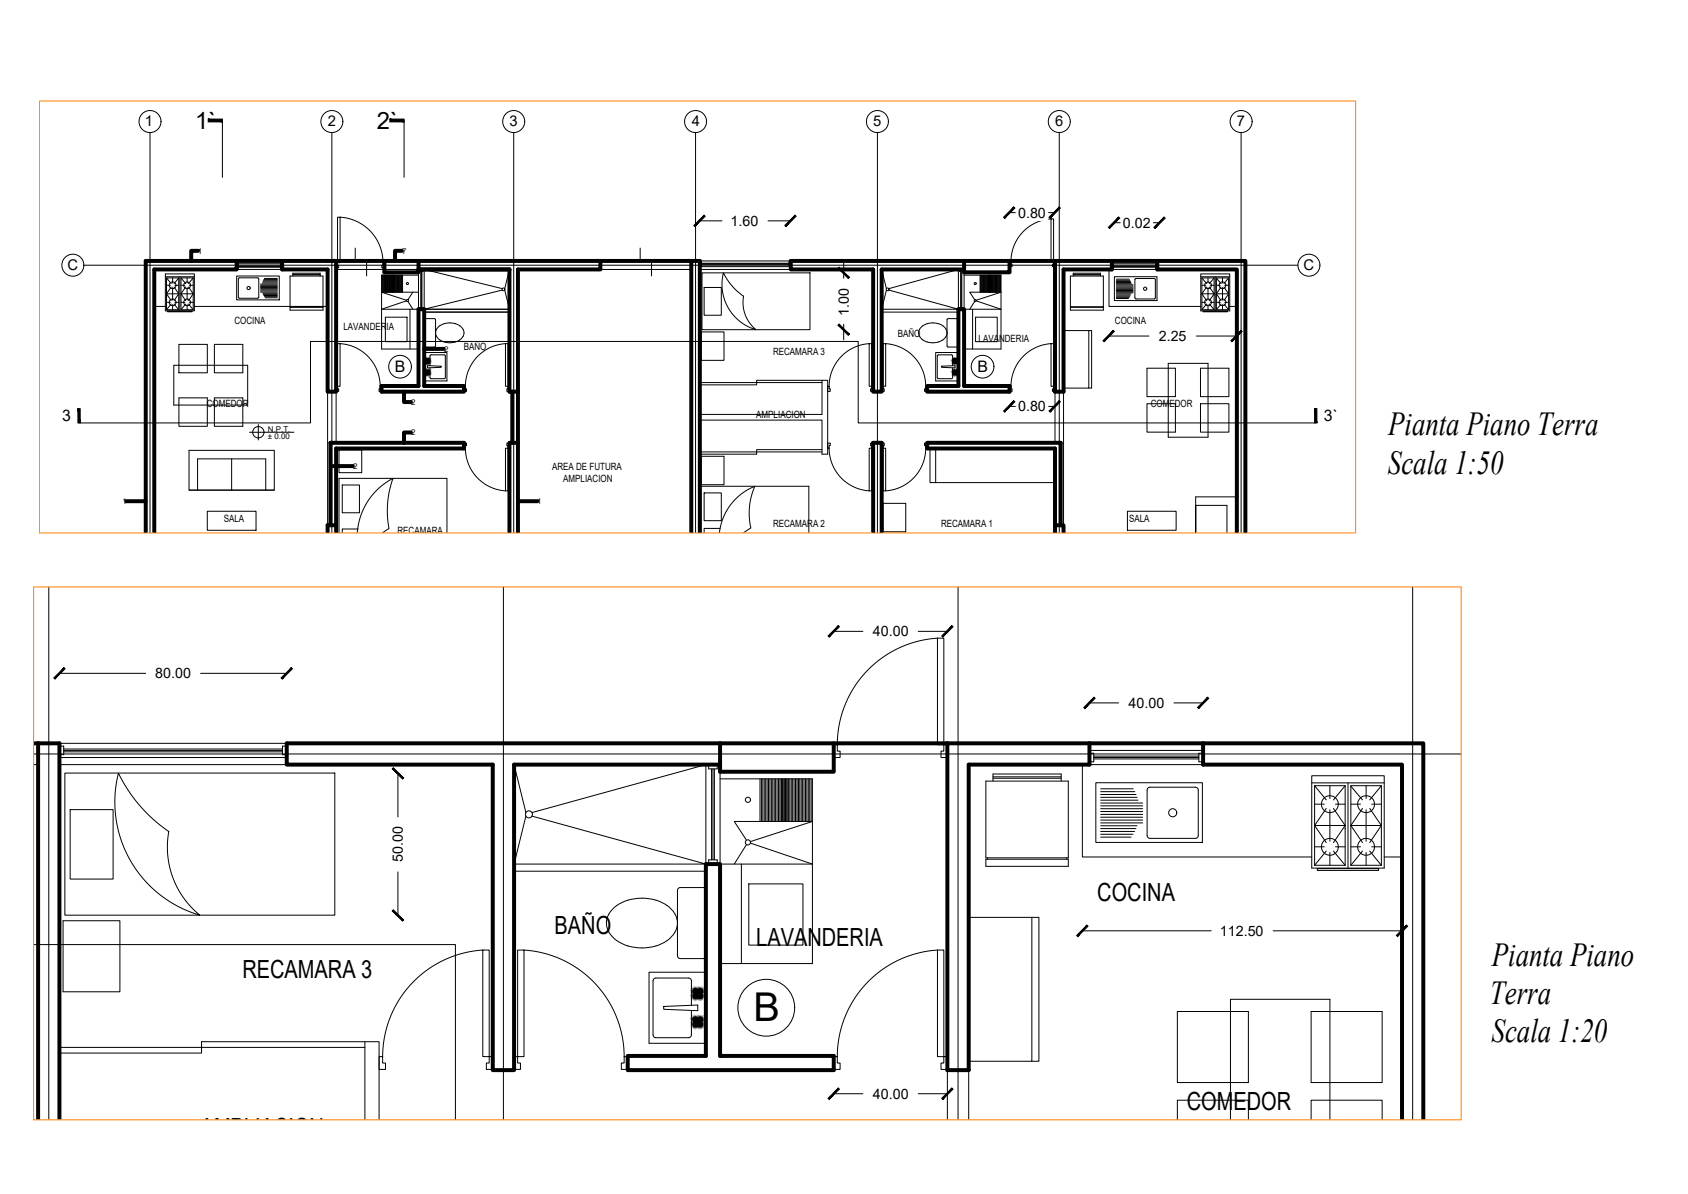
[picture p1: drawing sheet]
<svg xmlns="http://www.w3.org/2000/svg" width="594mm" height="420mm" viewBox="0 0 594 420" stroke-linecap="round" stroke-linejoin="round" font-family="sans-serif">
<!-- layer: A-WALL-FULL-EXTR -->
<g fill="none" stroke="#000" stroke-width="1.4">
<path d="M99.3 91.8h19v46h-3v-43h-16zM147.3 91.8h64v3h-29v43h-3v-43h-32zM278.3 91.8h61v3h-29v43h-3v-43h-29zM371.3 91.8h20v3h-17v43h-3zM51.3 187.5v-95.7h32v3h-29v92.7M115.3 187.5v-2.7h3v2.7M179.3 187.5v-31.7h3v31.7M243.3 187.5v-95.7h3v95.7M307.3 187.5v-31.7h3v31.7M371.3 187.5v-2.7h3v2.7M435.3 187.5v-92.7h-28v-3h31v95.7M100.9 261.6h152.5v7.5h-72.5v107.5h-7.5v-107.5h-72.5z"/>
<path d="M333.4 261.6h50v7.5h-42.5v107.5h-7.5zM13.4 394.1v-132.5h7.5v132.5M493.4 394.1v-125h-70v-7.5h77.5v132.5"/>
</g>
<!-- layer: A-ANNO-SYMB -->
<g fill="none" stroke="#000" stroke-width=".35">
<path d="M52.8 46.6v140.9M78.3 42.4v20M116.8 46.6v140.9M142.2 42.4v20M180.8 46.6v140.9M244.8 46.6v140.9M308.8 46.6v140.9M372.8 46.6v140.9M436.8 46.6v140.9M29.6 93.3h427.2M125 87.3v4.5h4v5.3M225.3 87.3v4.5h4v5.3"/>
<path d="M27.8 143.8v5h81.5v-28.6h192.7v28.6h161.1v-5M87.8 152.1h15.7M90.9 149.4v5.4M17.2 206.6v187.5M177.2 206.6v187.5M337.2 206.6v187.5M497.2 206.6v187.5M11.8 265.3h502.5M11.8 332.4h148.5v61.7"/>
<circle cx="52.8" cy="42.8" r="3.9"/>
<circle cx="116.8" cy="42.8" r="3.9"/>
<circle cx="180.8" cy="42.8" r="3.9"/>
<circle cx="244.8" cy="42.8" r="3.9"/>
<circle cx="308.8" cy="42.8" r="3.9"/>
<circle cx="372.8" cy="42.8" r="3.9"/>
<circle cx="436.8" cy="42.8" r="3.9"/>
<circle cx="25.6" cy="93.3" r="3.9"/>
<circle cx="460.7" cy="93.3" r="3.9"/>
<circle cx="90.9" cy="152.1" r="2"/>
</g>
<!-- layer: A-FURN -->
<g fill="none" stroke="#000" stroke-width=".35">
<path d="M58.2 96.4h10.2v13h-10.2zM58.2 97.4h10.2M58.6 97.8l1.6 2M60.8 97.8v1.8M62.9 97.9l-1.6 1.9M63.3 97.4v12M63.7 97.8h4.3M63.7 97.8l1.6 2M63.7 97.8v11.2M65.9 97.8v1.8M68 97.8v11.2M68 97.8l-1.6 2"/>
<path d="M83.3 97.1h15v8.4h-15zM83.3 92.8h16M83.3 94.8h16M83.9 98l.4-.2h6.6l.2 .4-.1 6.6-.3 .1h-6.6l-.2-.3zM91.7 100h5.9M92.4 99.6h5.2M92.5 99.2h5.1M92.6 98.8h5M92.8 98.4h4.8M93 98h4.6M102.1 97.1h11.6v10.8h-11.6zM103.1 96.7h9.6"/>
<path d="M103.1 96.5h9.6M103.1 97.1v-1h9.6v1M134.5 96.8v6M134.7 96.8v6M134.9 96.8v6M135.1 96.8v6M135.3 96.8v6M135.5 96.8v6M135.7 96.8v6M135.9 96.8v6M136.1 96.8v6M136.3 96.8v6"/>
<path d="M136.5 96.8v6M136.7 96.8v6M136.9 96.8v6M137.1 96.8v6M137.3 96.8v6M137.5 96.8v6M137.7 96.8v6M137.9 96.8v6M138.1 96.8v6M138.3 96.8v6M138.5 96.8v6M138.7 96.8v6"/>
<path d="M138.9 96.8v6M139.1 96.8v6M139.3 96.8v6M139.5 96.8v6M139.7 96.8v6M139.9 96.8v6M140.1 96.8v6M140.3 96.8v6M140.5 96.8v6M140.7 96.8v6M140.9 96.8v6M141.1 96.8v6"/>
<path d="M141.3 96.8v6M141.5 96.8v6M141.7 96.8v6M147.3 95.8v13h-13v-12h13M179.3 94.8l-1.7 6.8M247.1 96h38v20h-38zM254.6 96a21.2 21.2 0 0 0 7.1 8.2 12.3 12.3 0 0 0 4.4 11.8 16.6 16.6 0 0 1-11.5-20zM310.3 94.8l1.7 6.8M339.3 95.8v13h13v-12h-13M344.9 96.8v6M345.1 96.8v6M345.3 96.8v6"/>
<path d="M345.5 96.8v6M345.7 96.8v6M345.9 96.8v6M346.1 96.8v6M346.3 96.8v6M346.5 96.8v6M346.7 96.8v6M346.9 96.8v6M347.1 96.8v6M347.3 96.8v6M347.5 96.8v6M347.7 96.8v6"/>
<path d="M347.9 96.8v6M348.1 96.8v6M348.3 96.8v6M348.5 96.8v6M348.7 96.8v6M348.9 96.8v6M349.1 96.8v6M349.3 96.8v6M349.5 96.8v6M349.7 96.8v6M349.9 96.8v6M350.1 96.8v6"/>
<path d="M350.3 96.8v6M350.5 96.8v6M350.7 96.8v6M350.9 96.8v6M351.1 96.8v6M351.3 96.8v6M351.5 96.8v6M351.7 96.8v6M351.9 96.8v6M352.1 96.8v6M376.7 97.1h11.6v10.8h-11.6zM377.7 96.7h9.6"/>
<path d="M377.7 96.5h9.6M377.7 97.1v-1h9.6v1M390.3 94.8v13h32.3M391.3 92.8h16M391.3 94.8h16M392.2 97.4h15v8.4h-15zM392.9 98.2h4.6M392.9 98.6h4.8M392.9 99h5M392.9 99.4h5.1M392.9 99.8h5.2M399.5 98.2l.3-.2h6.6l.2 .4v6.6l-.4 .2-6.6-.1-.2-.3z"/>
<path d="M422.6 96.4h10.2v13h-10.2zM422.6 97.4h10.2M423 97.8l1.6 2M423 97.8v11.2M423 97.8h4.3M425.1 97.8v1.8M427.3 97.8v11.2M427.3 97.8l-1.6 2M427.7 97.4v12M428.1 97.9l1.6 1.9M430.2 97.8v1.8M432.4 97.8l-1.6 2"/>
<path d="M54.2 107.8h4M58.6 103.4h4.3M58.6 100.4h1.4M58.6 106.4h1.4M58.6 109h4.3M58.6 103.4l1.6 2.4M59 109.5h8.6v.2h-8.6zM60.2 107l-1.6 2M60.2 101l-1.6 2.4M60.8 101.2v4.4M60.8 107.2v1.8M61.3 101l1.6 2.4v5.6"/>
<path d="M61.3 107l1.6 2M61.5 100.4h1.4M61.5 106.4h1.4M62.9 103.4v-5.6h-4.3v11.2M62.9 103.4l-1.6 2.4M63.7 103.4h4.3M63.7 100.4h1.4M63.7 106.4h1.4M63.7 109h4.3M63.7 103.4l1.6 2.4M65.3 101l-1.6 2.4M65.3 107l-1.6 2"/>
<path d="M65.9 101.2v4.4M65.9 107.2v1.8M66.4 107l1.6 2M66.4 101l1.6 2.4M66.6 100.4h1.4M66.6 106.4h1.4M68 103.4l-1.6 2.4M68.4 107.8h46.9M91.7 100.4h5.9M91.7 102.8h5.9M91.7 102.4h5.9M91.7 102h5.9"/>
<path d="M91.7 101.6h5.9M91.7 101.2h5.9M91.7 100.8h5.9M92.5 103.2h5.1M92.7 103.6h4.9M92.8 104h4.8M93.1 104.4h4.5M93.3 104.8h4.3M102.1 108.1h11.6v1h-11.6zM102.3 107.9v.2M113.5 107.9v.2M135.6 111.6h7.6v8.6h-7.6z"/>
<path d="M143 105.9l-8.7 2.9v14h13M143.6 106.1l1.7 2.7M144.3 108.8v14M145.3 102.8l-1.7 2.7M147.3 102.8h-13l8.7 2.9M149.3 109.8h30M149.4 112.3l.3-.2h3.2l.3 .2 .1 9.4-.2 .4h-3.4l-.3-.2zM154.1 115.2a6 6 0 0 1 9 1 3.7 3.7 0 0 1-4 4.4 4.8 4.8 0 0 1-5.8-3.5l.2-.9zM176.8 102.1l-27.5 6.7h30M176.8 101.6l-27.5-6.8v14h30M177.6 102.1l1.7 6.7M246.8 116.8h8v10h-8z"/>
<path d="M247.8 101.2h6.1v9.7h-6.1zM310.3 109.8h27M312 102.1l-1.7 6.7h27l-24.5-6.7M312.8 101.6l24.5-6.8v14M323.7 115.9a2.49 2.49 0 0 0 0 2.5M323.7 118.4a6.1 6.1 0 0 0 8.1 1.2M331.8 114.6a2.82 2.82 0 0 1 0 5M331.8 114.7a6.1 6.1 0 0 0-8.1 1.2M333.4 112.3l.3-.2h3.2l.4 .2v9.4l-.2 .4h-3.4l-.3-.2zM342.3 108.8v14M343 105.5l-1.7-2.7h11l-8.7 2.9M343 106.1l-1.7 2.7"/>
<path d="M343.3 111.6h7.7v8.6h-7.7zM343.6 105.9l8.7 2.9v14h-13M374.3 116.3h8.9v20.3h-8.9M376.7 108.1h11.6v1h-11.6zM376.9 107.9v.2M383.2 116.3h1v20.3h-1M388.1 107.9v.2M392.9 100.2h5.9M392.9 100.6h5.9M392.9 101h5.9M392.9 101.4h5.9M392.9 101.8h5.9"/>
<path d="M392.9 102.2h5.9M392.9 102.6h5.9M392.9 103h5.9M392.9 103.4h5.1M392.9 103.8h4.9M392.9 104.2h4.8M392.9 104.6h4.5M392.9 105h4.3M423 103.4h4.3M423 100.4h1.4M423 106.4h1.4M423 109h4.3"/>
<path d="M423 103.4l1.6 2.4M423.4 109.5h8.6v.2h-8.6zM424.6 101l-1.6 2.4M424.6 107l-1.6 2M425.1 101.2v4.4M425.1 107.2v1.8M425.7 107l1.6 2M425.7 101l1.6 2.4M425.9 100.4h1.4M425.9 106.4h1.4M427.3 103.4l-1.6 2.4M428.1 103.4v-5.6h4.3v11.2"/>
<path d="M428.1 103.4h4.3M428.1 100.4h1.4M428.1 106.4h1.4M428.1 109h4.3M428.1 103.4l1.6 2.4M429.7 101l-1.6 2.4v5.6M429.7 107l-1.6 2M430.2 101.2v4.4M430.2 107.2v1.8M430.8 101l1.6 2.4M430.8 107l1.6 2M431 100.4h1.4"/>
<path d="M431 106.4h1.4M432.4 103.4l-1.6 2.4M432.8 107.8h2.5M61.2 128.5h26v14h-26zM63 121.2h10v10h-10zM75.5 121.2h10v10h-10zM149.3 124.1h8v10h-8M150.4 128.7l4.8 .2v.4l-4.8 .2zM151.3 129.4v3.5l.4 .4M151.7 124.9h4.6l.4 .4v7.8l-.4 .2h-4.6M151.7 124.9l-.4 .4v3.4M331.4 128.9l4.8-.2v.8l-4.8-.2z"/>
<path d="M335.3 128.7v-3.4l-.2-.4h-4.8l-.4 .2v7.8l.2 .3h5l.2-.3v-3.5M337.3 124.1h-8v10h8M403.7 129.6h10v10h-10zM411.2 127.9h14v26h-14zM422.5 129.6h10v10h-10zM63 140h10v10h-10zM75.5 140h10v10h-10zM119.3 158.3h8v8h-8zM403.7 142.1h10v10h-10zM422.5 142.1h10v10h-10zM66.5 172.5h30v-14h-30v14h30M69.5 172.5v-11h24v11"/>
<path d="M73 179.9h17.1v6.7h-17.1zM81.5 161.5v11M120.5 170.7h6v9.7h-6zM246.8 160.6h8v10h-8zM247.8 173.5h6.1v9.7h-6.1zM310.8 177.1h8v10h-8zM396.8 179.9h17.1v6.7h-17.1zM420.8 177.8v9.7v-9.7h11v9.7M119.3 187.5v-19.2h38v19.2M125.7 187.5a23.4 23.4 0 0 1 12.6-19.2 33.6 33.6 0 0 0-1.4 17.7l-2.3 1.5M126.1 186.2h-5.6v1.3M246.7 187.5v-16.4h38v16.4"/>
<path d="M253.2 187.5a20 20 0 0 1 12.5-16.4 23.5 23.5 0 0 0-1.4 14.7l-2.6 1.7M253.4 185.9h-5.6v1.6M420.8 187.5v-12.7h14v12.7M22.8 272h95v50h-95zM41.7 272.1a53 53 0 0 0 17.7 20.5 30.8 30.8 0 0 0 10.9 29.4 41.4 41.4 0 0 1-28.6-49.9zM180.9 269.1l4.2 16.8M253.4 271.6v32.5h32.5v-30h-32.5M267.5 274.1v15M268 274.1v15M268.5 274.1v15M269 274.1v15M269.5 274.1v15"/>
<path d="M270 274.1v15M270.5 274.1v15M271 274.1v15M271.5 274.1v15M272 274.1v15M272.5 274.1v15M273 274.1v15M273.5 274.1v15M274 274.1v15M274.5 274.1v15M275 274.1v15M275.5 274.1v15"/>
<path d="M276 274.1v15M276.5 274.1v15M277 274.1v15M277.5 274.1v15M278 274.1v15M278.5 274.1v15M279 274.1v15M279.5 274.1v15M280 274.1v15M280.5 274.1v15M281 274.1v15M281.5 274.1v15"/>
<path d="M282 274.1v15M282.5 274.1v15M283 274.1v15M283.5 274.1v15M284 274.1v15M284.5 274.1v15M285 274.1v15M285.5 274.1v15M347 274.9h29v27h-29zM349.5 274.9v-2.5h24v2.5M349.5 273.9h24M349.5 273.4h24"/>
<path d="M380.9 269.1v32.5h80.8M383.4 264.1h40M383.4 269.1h40M385.7 275.4h37.5v21h-37.5zM387.4 277.6h11.4M387.4 278.6h12M387.4 279.6h12.4M403.7 278v16M403.7 278a1 1 0 0 1 1-1h16a.98 .98 0 0 1 1 1v16M461.7 273h25.5v32.5h-25.5zM461.7 275.5h25.5M462.7 276.5l4.1 5"/>
<path d="M462.7 276.5v28M462.7 276.5h10.7M468 276.5v4.5M473.4 276.5v28M473.4 276.5l-4.1 5M474.4 275.5v30M475.4 276.7l4.1 4.8M480.8 276.5v4.5M486.2 276.5l-4.1 5M24.7 284.9h15.1v24.4h-15.1zM185.1 287.2l-4.2 16.9h67.5l-61.2-16.9M187.2 285.9l61.2-16.8v35"/>
<path d="M262.7 295.6l-4.3-6.5h27.5l-21.8 7.1M262.7 297.2l-4.3 6.9M264.1 296.7l21.8 7.4v35h-32.5M387.4 280.6h12.8M387.4 281.6h13.1M387.4 282.6h14.7M387.4 283.6h14.7M387.4 284.6h14.7M387.4 285.6h14.7M387.4 286.6h14.7M387.4 287.6h14.7M387.4 288.6h14.7"/>
<path d="M387.4 289.6h14.7M387.4 290.6h12.8M387.4 291.6h12.4M387.4 292.6h11.9M387.4 293.6h11.3M387.4 294.6h10.7M403.7 294a1.02 1.02 0 0 0 1 1h16a1 1 0 0 0 1-1M462.7 290.5h10.7M462.7 283h3.4M462.7 298h3.4M462.7 290.5l4.1 6M466.8 284.5l-4.1 6"/>
<path d="M466.8 299.5l-4.1 5M468 284.9v11.1M468 300v4.5M469.3 299.5l4.1 5M469.3 284.5l4.1 6M470 283h3.4M470 298h3.4M473.4 290.5l-4.1 6M475.4 290.5v-14h10.8v28M475.4 290.5h10.8M475.4 283h3.4M475.4 298h3.4"/>
<path d="M475.4 290.5l4.1 6M479.5 284.5l-4.1 6v14M479.5 299.5l-4.1 5M480.8 284.9v11.1M480.8 300v4.5M482.1 284.5l4.1 6M482.1 299.5l4.1 5M482.8 283h3.4M482.8 298h3.4M486.2 290.5l-4.1 6M180.9 306.6h67.5M238.7 312.6l.7-.3h8a1 1 0 0 1 1 1v23a1 1 0 0 1-1 1h-8a1 1 0 0 1-1-1v-23z"/>
<path d="M260.9 304.1v35M263.5 311h19.1v21.6h-19.1zM347 302.4h29v2.5h-29zM347.5 301.9v.5M375.5 301.9v.5M462.7 304.5h10.7M463.6 305.7h21.6v.6h-21.6zM475.4 304.5h10.8M487.2 301.6h6.2M22.2 324h20v25h-20zM214.3 321.6a14 14 0 0 1 14.5-5.3 10.5 10.5 0 0 1 9.6 8 9.1 9.1 0 0 1-7.5 8.6 15.3 15.3 0 0 1-15.9-3.9l-.7-1M214.3 321.7a6.2 6.2 0 0 0 0 6.3"/>
<path d="M340.9 322.8h22.2v50.6h-22.2M363.1 322.8h2.5v50.6h-2.5M230.8 344.2h11.5M230.8 344.2a1.02 1.02 0 0 0-1 1v19a1 1 0 0 0 1 1h11.5a1 1 0 0 0 1-1v-8.6M233.6 354.2l12-.5v2l-12-.5zM242.3 344.2a1 1 0 0 1 1 1v8.6M248.4 342.1h-20v25h20M414.4 355.9h25v25h-25zM461.4 355.9h25v25h-25zM414.4 394.1v-6.9h25v6.9M433.1 394.1v-42.5h35v42.5M461.4 394.1v-6.9h25v6.9"/>
<circle cx="143.4" cy="99.8" r=".37"/>
<circle cx="343.2" cy="99.8" r=".37"/>
<circle cx="60.7" cy="100.4" r="1.19"/>
<circle cx="60.7" cy="106.4" r="1.19"/>
<circle cx="65.9" cy="106.4" r="1.19"/>
<circle cx="65.9" cy="100.4" r="1.19"/>
<circle cx="87.5" cy="101.4" r=".57"/>
<circle cx="143.4" cy="105.8" r=".37"/>
<circle cx="177.2" cy="101.8" r=".49"/>
<circle cx="312.4" cy="101.8" r=".49"/>
<circle cx="343.2" cy="105.8" r=".37"/>
<circle cx="403" cy="101.6" r=".57"/>
<circle cx="425.1" cy="106.4" r="1.19"/>
<circle cx="425.1" cy="100.4" r="1.19"/>
<circle cx="430.2" cy="100.4" r="1.19"/>
<circle cx="430.2" cy="106.4" r="1.19"/>
<circle cx="140.8" cy="129" r="4"/>
<circle cx="345.8" cy="129" r="4"/>
<circle cx="186.1" cy="286.6" r="1.23"/>
<circle cx="263.2" cy="296.4" r=".9"/>
<circle cx="263.2" cy="281.5" r=".9"/>
<circle cx="412.7" cy="286" r="1.42"/>
<circle cx="468" cy="298" r="2.97"/>
<circle cx="468" cy="283" r="2.97"/>
<circle cx="480.8" cy="298" r="2.97"/>
<circle cx="480.8" cy="283" r="2.97"/>
<circle cx="269.7" cy="354.6" r="10"/>
</g>
<!-- layer: A-WALL-FULL-INTR -->
<path d="M147.3 91.8h-12v4h12v-1M339.3 91.8h16v4h-16v-1M147.3 108.8h2v27h14v2h-29v-2h13zM337.3 108.8h2v27h16v2h-29v-2h11zM180.3 137.8v18M182.3 137.8v18M116.3 184.8v-29h47v2h-45v27M371.3 184.8v-27h-45v-2h47v29M253.4 261.6h40v10h-40v-2.5M248.4 304.1h5v67.5h40v5h-72.5v-5h27.5z" fill="none" stroke="#000" stroke-width="1.4"/>
<!-- layer: A-GLAZ-FULL -->
<g fill="none" stroke="#000" stroke-width=".35">
<path d="M83.3 93.2h.6v1.2h-.6M83.9 93.8h14.8M83.9 94h14.8M83.9 93.6h14.8M99.3 93.2h-.6v1.2h.6M147.7 94.8v.6h1.2v-.6M148.1 95.4v12.8M148.3 95.4v12.8M148.5 95.4v12.8M337.7 94.8v.6h1.2v-.6M338.1 95.4v12.8M338.3 95.4v12.8"/>
<path d="M338.5 95.4v12.8M391.3 93.2h.6v1.2h-.6M391.9 93.8h14.8M391.9 94h14.8M391.9 93.6h14.8M407.3 93.2h-.6v1.2h.6M147.7 108.8v-.6h1.2v.6M337.7 108.8v-.6h1.2v.6M249.4 269.1v1.5h3v-1.5M250.4 270.6v32M250.9 270.6v32M251.4 270.6v32"/>
<path d="M383.4 265.1h1.5v3h-1.5M384.9 266.6h37M384.9 267.1h37M384.9 266.1h37M423.4 265.1h-1.5v3h1.5M249.4 304.1v-1.5h3v1.5"/>
</g>
<!-- layer: A-FLOR-OVHD -->
<g fill="none" stroke="#000" stroke-width=".35">
<path d="M118.3 94.8h29M211.3 94.8h32M246.3 91.8h32M246.3 92.2h.6v1.2h-.6M246.3 94.8h32M246.3 93.8h32M246.9 92.8h30.8M246.9 93h30.8M246.9 92.6h30.8M278.3 92.2h-.6v1.2h.6M115.3 137.8v47M118.3 137.8v18"/>
<path d="M246.3 134.6h43M289.3 133.8h-23v1.6h-20M289.3 133.8h2v26h-2v-12h-43M289.3 133.8v12h-43M291.3 135.9h.5v.9h.4v.9h-.9zM305.9 120.9a15 15 0 0 0-14.1 15M305.9 120.9h.9v15h-.9zM306.8 135.9h.5v1.8h-.9v-.9h.4zM371.3 137.8v18M374.3 137.8v47M246.3 159h43M289.3 158.2h-23v1.6h-20"/>
<path d="M291.3 155.9h.9v.9h-.4v.9h-.5zM291.8 157.7a15 15 0 0 0 14.1 15M305.9 157.7h.9v15h-.9zM306.4 155.9h.9v1.8h-.5v-.9h-.4zM327.3 157.8v12h2v-12M329.3 169.8h42M11.8 269.1h1.6M20.9 261.6h80M20.9 262.6h1.5v3h-1.5M20.9 269.1h80M20.9 266.6h80M22.4 264.1h77"/>
<path d="M22.4 264.6h77M22.4 263.6h77M100.9 262.6h-1.5v3h1.5M169.9 334.3a37.6 37.6 0 0 0-35.2 37.5M169.9 334.3h2.3v37.5h-2.3zM20.9 370.6h50v-4h62.5v27.5M20.9 368.6h107.5M128.4 366.6v27.5M133.4 371.8h1.3v2.3h1v2.2h-2.3zM172.2 371.8h1.2v4.5h-2.2v-2.2h1zM333.4 376.6v17.5M340.9 376.6v17.5"/>
</g>
<!-- layer: A-FLOR-LEVL -->
<path d="M83.3 91.8h16M118.3 91.8h17M211.3 91.8h32M355.3 91.8h16M391.3 91.8h16M11.8 261.6h1.6M293.4 261.6h40M383.4 261.6h40" fill="none" stroke="#000" stroke-width="1.4"/>
<!-- layer: A-FURN -->
<g fill="#000" stroke="#000" stroke-width=".35">
<path d="M244.3 350.4l.2 .1zM244.2 350.5h.3zM244.2 350.5h.3zM244.3 350.7l.2-.2zM244.3 350.7l.2-.1zM244.3 350.8l.2-.2zM244.3 350.8l.2-.1zM244.5 350.7l-.1 .2zM244.6 350.7l-.1 .3zM244.6 350.7l-.1 .3zM244.6 350.8v.2zM244.6 350.8v.2zM244.7 350.8v.2zM244.7 350.8v.2zM244.7 350.8l.2 .2zM244.7 350.8l.2 .2zM244.8 350.8l.2 .2zM244.8 350.8l.2 .2zM244.9 350.8l.2 .1zM244.9 350.8l.2 .1zM244.9 350.7l.3 .1zM245 350.7l.2 .1zM245 350.7h.2zM245 350.6l.2 .1zM245 350.6l.2-.1zM245 350.5h.2zM245 350.5l.2-.1zM245 350.5l.2-.1zM245 350.5l.2-.2zM245 350.4l.2-.1zM245.1 350.2l-.1 .2zM245.1 350.2l-.1 .2zM245 350.1l-.1 .3zM245 350.1l-.1 .3zM244.9 350.1v.2zM244.9 350.1v.2zM244.7 350l.1 .3zM244.7 350l.1 .3zM244.6 350.1l.1 .2zM244.6 350.1l.1 .2zM244.5 350.1l.2 .2zM244.5 350.1l.2 .2zM244.4 350.2l.2 .1zM244.4 350.2l.2 .1zM244.4 350.2l.2 .2zM244.3 350.3l.3 .1zM244.3 350.3l.2 .1zM244.3 350.4h.2z"/>
<path d="M244.6 349l.1 .3zM244.6 349l.1 .3zM244.7 349l.1 .2zM244.7 349l.1 .2zM244.8 349l.2 .2zM244.8 349l.2 .2zM244.8 349l.3 .1zM244.8 349l.3 .1zM244.9 348.9l.2 .1zM244.9 348.9l.2 .1zM244.9 348.9h.3zM245 348.8l.2 .1zM245 348.8h.2zM245 348.8h.2zM245 348.8l.2-.2zM245 348.7l.2-.1zM245 348.7l.1-.2zM244.9 348.6l.2-.1zM245.1 348.4l-.2 .2zM245.1 348.4l-.2 .2zM245 348.3l-.1 .3zM245 348.3l-.1 .3zM244.8 348.3v.2zM244.8 348.3v.2zM244.7 348.2l.1 .3zM244.7 348.2l.1 .3zM244.6 348.3l.1 .2zM244.6 348.3l.1 .2zM244.5 348.3l.1 .2zM244.5 348.3l.1 .2zM244.4 348.4l.2 .1zM244.4 348.4l.2 .1zM244.4 348.4l.1 .2zM244.3 348.5l.2 .1zM244.3 348.5l.2 .1zM244.2 348.6h.3zM244.2 348.6l.3 .1zM244.2 348.8l.3-.1zM244.2 348.8h.3zM244.2 348.9l.3-.1zM244.2 348.9l.3-.1zM244.3 349l.2-.2zM244.3 349l.2-.1zM244.5 348.9l-.1 .2zM244.5 348.9v.3zM244.5 348.9v.3zM244.6 349v.2zM244.6 349v.2z"/>
<path d="M244.6 359l.1 .3zM244.6 359l.1 .3zM244.7 359l.1 .2zM244.7 359l.1 .2zM244.8 359l.2 .2zM244.8 359l.2 .2zM244.8 359l.3 .1zM244.8 359l.3 .1zM244.9 358.9l.2 .1zM244.9 358.9l.2 .1zM244.9 358.9h.3zM245 358.8l.2 .1zM245 358.8l.2-.1zM245 358.7h.2zM245 358.7l.2-.1zM245 358.7l.2-.1zM245 358.7l.1-.2zM244.9 358.6l.2-.1zM245.1 358.4l-.2 .2zM245.1 358.4l-.2 .2zM245 358.3l-.1 .3zM245 358.3l-.1 .3zM244.8 358.3v.2zM244.8 358.3v.2zM244.7 358.2l.1 .3zM244.7 358.2l.1 .3zM244.6 358.3l.1 .2zM244.6 358.3l.1 .2zM244.5 358.3l.1 .2zM244.5 358.3l.1 .2zM244.4 358.4l.2 .1zM244.4 358.4l.2 .1zM244.4 358.4l.1 .2zM244.3 358.5l.2 .1zM244.3 358.5l.2 .1zM244.2 358.6h.3zM244.2 358.6l.3 .1zM244.2 358.7h.3zM244.2 358.7h.3zM244.2 358.9l.3-.2zM244.2 358.9l.3-.1zM244.3 359l.2-.2zM244.3 359l.2-.1zM244.5 358.9l-.1 .2zM244.5 358.9v.3zM244.5 358.9v.3zM244.6 359v.2zM244.6 359v.2z"/>
<path d="M245.5 350.2l.1 .2zM245.5 350.2l.1 .2zM245.6 350.2l.1 .2zM245.6 350.2l.1 .2zM245.7 350.2l.2 .1zM245.7 350.2l.2 .1zM245.8 350.1l.3 .1zM245.8 350.1l.3 .1zM245.9 350l.3 .1zM245.9 350l.3 .1zM246 350h.3zM246 349.9l.3 .1zM246 349.9l.3-.1zM246.1 349.8h.2zM246.1 349.8l.2-.1zM246.1 349.7h.2zM246.1 349.7l.2-.2zM246.1 349.5h.2zM246.3 349.3l-.2 .2zM246 349.4l.3-.1zM246.2 349.2l-.2 .2zM246 349.3l.2-.1zM246.1 349.1l-.1 .2zM246.1 349.1l-.1 .2zM245.9 349v.3zM245.9 349v.3zM245.7 348.9l.1 .3zM245.7 348.9l.1 .3zM245.6 348.9l.1 .3zM245.6 348.9l.1 .3zM245.4 348.9l.2 .3zM245.4 348.9l.2 .3zM245.3 349l.2 .2zM245.3 349l.2 .2zM245.1 349.1l.3 .1zM245.1 349.1l.3 .1zM245.1 349.1l.2 .2zM245 349.2l.3 .1zM245 349.2l.2 .1zM244.9 349.3h.3zM244.9 349.3l.2 .1zM244.8 349.5l.3-.1zM244.8 349.5h.3zM244.8 349.7l.3-.2zM244.8 349.7h.3zM244.8 349.8l.3-.1zM244.8 349.8h.3zM245.1 349.8l-.2 .2zM244.9 350l.2-.1zM245.1 349.9l-.1 .2zM245 350.1l.2-.1zM245.2 350l-.1 .2zM245.3 350v.3zM245.3 350v.3zM245.4 350.1v.3zM245.4 350.1v.3z"/>
<path d="M245.9 350.4l.3 .1zM245.9 350.5h.3zM245.9 350.5h.3zM245.9 350.7l.3-.2zM245.9 350.7l.3-.1zM246.2 350.6l-.2 .2zM246 350.8l.2-.1zM246.2 350.7l-.1 .2zM246.2 350.7v.3zM246.2 350.7v.3zM246.3 350.8v.2zM246.3 350.8v.2zM246.4 350.8v.2zM246.4 350.8v.2zM246.4 350.8l.2 .2zM246.4 350.8l.2 .2zM246.5 350.8l.2 .2zM246.5 350.8l.2 .2zM246.6 350.8l.2 .1zM246.6 350.8l.2 .1zM246.6 350.7l.3 .1zM246.6 350.7l.3 .1zM246.6 350.7h.3zM246.7 350.6l.2 .1zM246.7 350.6l.2-.1zM246.7 350.5h.2zM246.7 350.5l.2-.1zM246.7 350.5l.2-.1zM246.7 350.5l.2-.2zM246.6 350.4l.3-.1zM246.8 350.2l-.2 .2zM246.8 350.2l-.2 .2zM246.7 350.1l-.1 .3zM246.7 350.1l-.1 .3zM246.6 350.1v.2zM246.6 350.1v.2zM246.4 350l.1 .3zM246.4 350l.1 .3zM246.3 350.1l.1 .2zM246.3 350.1l.1 .2zM246.2 350.1l.2 .2zM246.2 350.1l.2 .2zM246.1 350.2l.2 .1zM246.1 350.2l.2 .1zM246.1 350.2l.1 .2zM246 350.3l.2 .1zM246 350.3l.2 .1zM245.9 350.4h.3z"/>
<path d="M246.5 348.2v.3zM246.5 348.2v.3zM246.3 348.3l.2 .2zM246.3 348.3l.2 .2zM246.2 348.3l.2 .2zM246.2 348.3l.2 .2zM246.1 348.4l.2 .1zM246.1 348.4l.2 .1zM246.1 348.4l.2 .2zM246 348.5l.3 .1zM246 348.5l.2 .1zM246 348.6h.2zM246 348.6l.2 .1zM246 348.8l.2-.1zM246 348.8h.2zM246 348.9l.2-.1zM246 348.9l.2-.1zM246 349l.2-.2zM246 349l.2-.1zM246.2 348.9l-.1 .2zM246.3 348.9l-.1 .3zM246.3 348.9l-.1 .3zM246.3 349v.2zM246.3 349v.2zM246.4 349l.1 .3zM246.4 349l.1 .3zM246.5 349l.1 .2zM246.5 349l.1 .2zM246.5 349l.2 .2zM246.5 349l.2 .2zM246.6 349l.2 .1zM246.6 349l.2 .1zM246.6 348.9l.3 .1zM246.7 348.9l.2 .1zM246.7 348.9h.2zM246.7 348.8l.2 .1zM246.7 348.8h.3zM246.7 348.8h.3zM246.7 348.8l.2-.2zM246.7 348.7l.2-.1zM246.7 348.7l.2-.2zM246.7 348.6l.2-.1zM246.8 348.4l-.1 .2zM246.8 348.4l-.1 .2zM246.7 348.3l-.1 .3zM246.7 348.3l-.1 .3zM246.6 348.3v.2zM246.6 348.3v.2z"/>
<path d="M246.5 358.2v.3zM246.5 358.2v.3zM246.3 358.3l.2 .2zM246.3 358.3l.2 .2zM246.2 358.3l.2 .2zM246.2 358.3l.2 .2zM246.1 358.4l.2 .1zM246.1 358.4l.2 .1zM246.1 358.4l.2 .2zM246 358.5l.3 .1zM246 358.5l.2 .1zM246 358.6h.2zM246 358.6l.2 .1zM246 358.7h.2zM246 358.7h.2zM246 358.9l.2-.2zM246 358.9l.2-.1zM246 359l.2-.2zM246 359l.2-.1zM246.2 358.9l-.1 .2zM246.3 358.9l-.1 .3zM246.3 358.9l-.1 .3zM246.3 359v.2zM246.3 359v.2zM246.4 359l.1 .3zM246.4 359l.1 .3zM246.5 359l.1 .2zM246.5 359l.1 .2zM246.5 359l.2 .2zM246.5 359l.2 .2zM246.6 359l.2 .1zM246.6 359l.2 .1zM246.6 358.9l.3 .1zM246.7 358.9l.2 .1zM246.7 358.9h.2zM246.7 358.8l.2 .1zM246.7 358.8l.3-.1zM246.7 358.7h.3zM246.7 358.7l.2-.1zM246.7 358.7l.2-.1zM246.7 358.7l.2-.2zM246.7 358.6l.2-.1zM246.8 358.4l-.1 .2zM246.8 358.4l-.1 .2zM246.7 358.3l-.1 .3zM246.7 358.3l-.1 .3zM246.6 358.3v.2zM246.6 358.3v.2z"/>
<path d="M244.3 360.4l.2 .1zM244.2 360.5h.3zM244.2 360.5h.3zM244.3 360.7l.2-.2zM244.3 360.7l.2-.1zM244.3 360.8l.2-.2zM244.3 360.8l.2-.1zM244.5 360.7l-.1 .2zM244.6 360.7l-.1 .3zM244.6 360.7l-.1 .3zM244.6 360.8v.2zM244.6 360.8v.2zM244.7 360.8v.2zM244.7 360.8v.2zM244.7 360.8l.2 .2zM244.7 360.8l.2 .2zM244.8 360.8l.2 .2zM244.8 360.8l.2 .2zM244.9 360.8l.2 .1zM244.9 360.8l.2 .1zM244.9 360.7l.3 .1zM245 360.7l.2 .1zM245 360.7h.2zM245 360.6l.2 .1zM245 360.6l.2-.1zM245 360.5h.2zM245 360.5l.2-.1zM245 360.5l.2-.1zM245 360.5l.2-.2zM245 360.4l.2-.1zM245.1 360.2l-.1 .2zM245.1 360.2l-.1 .2zM245 360.1l-.1 .3zM245 360.1l-.1 .3zM244.9 360.1v.2zM244.9 360.1v.2zM244.7 360l.1 .3zM244.7 360l.1 .3zM244.6 360.1l.1 .2zM244.6 360.1l.1 .2zM244.5 360.1l.2 .2zM244.5 360.1l.2 .2zM244.4 360.2l.2 .1zM244.4 360.2l.2 .1zM244.4 360.2l.2 .2zM244.3 360.3l.3 .1zM244.3 360.3l.2 .1zM244.3 360.4h.2z"/>
<path d="M245.5 360.1l.1 .3zM245.5 360.1l.1 .3zM245.6 360.2l.1 .2zM245.6 360.2l.1 .2zM245.7 360.1l.2 .2zM245.7 360.1l.2 .2zM245.8 360.1l.3 .1zM245.8 360.1l.3 .1zM245.9 360l.3 .1zM245.9 360l.3 .1zM246 360h.3zM246 359.9l.3 .1zM246 359.9l.3-.1zM246.1 359.8h.2zM246.1 359.8l.2-.1zM246.1 359.7h.2zM246.1 359.7l.2-.2zM246.1 359.6l.2-.1zM246.3 359.3l-.2 .3zM246 359.4l.3-.1zM246.2 359.2l-.2 .2zM246 359.4l.2-.2zM246.1 359.1l-.1 .3zM246.1 359.1l-.1 .3zM245.9 359v.3zM245.9 359v.3zM245.7 358.9l.1 .3zM245.7 358.9l.1 .3zM245.6 358.9l.1 .3zM245.6 358.9l.1 .3zM245.4 358.9l.2 .3zM245.4 358.9l.2 .3zM245.3 359l.2 .2zM245.3 359l.2 .2zM245.1 359.1l.3 .1zM245.1 359.1l.3 .1zM245.1 359.1l.2 .2zM245 359.2l.3 .1zM245 359.2l.2 .2zM244.9 359.3l.3 .1zM244.9 359.3l.2 .1zM244.8 359.5l.3-.1zM244.8 359.5l.3 .1zM244.8 359.7l.3-.1zM244.8 359.7h.3zM244.8 359.8l.3-.1zM244.8 359.8h.3zM245.1 359.8l-.2 .2zM244.9 360l.2-.1zM245.1 359.9l-.1 .2zM245 360.1l.2-.1zM245.2 360l-.1 .2zM245.3 360v.3zM245.3 360v.3zM245.4 360.1v.3zM245.4 360.1v.3z"/>
<path d="M245.9 360.4l.3 .1zM245.9 360.5h.3zM245.9 360.5h.3zM245.9 360.7l.3-.2zM245.9 360.7l.3-.1zM246.2 360.6l-.2 .2zM246 360.8l.2-.1zM246.2 360.7l-.1 .2zM246.2 360.7v.3zM246.2 360.7v.3zM246.3 360.8v.2zM246.3 360.8v.2zM246.4 360.8v.2zM246.4 360.8v.2zM246.4 360.8l.2 .2zM246.4 360.8l.2 .2zM246.5 360.8l.2 .2zM246.5 360.8l.2 .2zM246.6 360.8l.2 .1zM246.6 360.8l.2 .1zM246.6 360.7l.3 .1zM246.6 360.7l.3 .1zM246.6 360.7h.3zM246.7 360.6l.2 .1zM246.7 360.6l.2-.1zM246.7 360.5h.2zM246.7 360.5l.2-.1zM246.7 360.5l.2-.1zM246.7 360.5l.2-.2zM246.6 360.4l.3-.1zM246.8 360.2l-.2 .2zM246.8 360.2l-.2 .2zM246.7 360.1l-.1 .3zM246.7 360.1l-.1 .3zM246.6 360.1v.2zM246.6 360.1v.2zM246.4 360l.1 .3zM246.4 360l.1 .3zM246.3 360.1l.1 .2zM246.3 360.1l.1 .2zM246.2 360.1l.2 .2zM246.2 360.1l.2 .2zM246.1 360.2l.2 .1zM246.1 360.2l.2 .1zM246.1 360.2l.1 .2zM246 360.3l.2 .1zM246 360.3l.2 .1zM245.9 360.4h.3z"/>
</g>
<!-- layer: A-DOOR-FULL -->
<g fill="none" stroke="#000" stroke-width=".35">
<path d="M119.7 76.4h-.9v16h.9v-16a16 16 0 0 1 15.1 16h.5v1.8h-.9v-.9h.4v-.9M369.9 77a15 15 0 0 0-14.1 15M369.9 77h.9v15h-.9zM118.3 92.4h.5v.9h.4v.9h-.9zM355.3 92h.5v.9h.4v.9h-.9zM370.8 92h.5v1.8h-.9v-.9h.4zM118.3 135.9h.5v.9h.4v.9h-.9zM118.8 120.9h.9v15h-.9zM119.7 120.9a15 15 0 0 1 14.1 15M133.8 135.9h.5v1.8h-.9v-.9h.4zM163.3 135.9h.5v.9h.4v.9h-.9zM177.9 120.9a15 15 0 0 0-14.1 15"/>
<path d="M177.9 120.9h.9v15h-.9zM178.8 135.9h.5v1.8h-.9v-.9h.4zM310.3 135.9h.5v.9h.4v.9h-.9zM310.8 120.9h.9v15h-.9zM311.7 120.9a15 15 0 0 1 14.1 15M325.8 135.9h.5v1.8h-.9v-.9h.4zM355.3 135.9h.5v.9h.4v.9h-.9zM369.9 120.9a15 15 0 0 0-14.1 15M369.9 120.9h.9v15h-.9zM370.8 135.9h.5v1.8h-.9v-.9h.4zM163.3 155.9h.9v.9h-.4v.9h-.5zM163.8 157.7a15 15 0 0 0 14.1 15"/>
<path d="M177.9 157.7h.9v15h-.9zM178.4 155.9h.9v1.8h-.5v-.9h-.4zM310.3 155.9h.9v.9h-.4v.9h-.5zM310.8 157.7h.9v15h-.9zM325.4 155.9h.9v1.8h-.5v-.9h-.4zM325.8 157.7a15 15 0 0 1-14.1 15M329.9 224.6a37.6 37.6 0 0 0-35.2 37.5M329.9 224.6h2.3v37.5h-2.3zM293.4 262.1h1.3v2.2h1v2.3h-2.3zM332.2 262.1h1.2v4.5h-2.2v-2.3h1zM182.2 334.3h2.2v37.5h-2.2zM184.4 334.3a37.6 37.6 0 0 1 35.3 37.5"/>
<path d="M329.9 334.3a37.6 37.6 0 0 0-35.2 37.5M329.9 334.3h2.3v37.5h-2.3zM180.9 371.8h1.3v2.3h1v2.2h-2.3zM219.7 371.8h1.2v4.5h-2.2v-2.2h1zM293.4 371.8h1.3v2.3h1v2.2h-2.3zM332.2 371.8h1.2v4.5h-2.2v-2.2h1z"/>
</g>
<!-- layer: A-ANNO-SYMB -->
<g fill="#000" stroke="#000" stroke-width=".35">
<path d="M73.3 41.9h5v1zM73.3 41.9v1h5z"/>
<path d="M137.2 41.9h5v1zM137.2 41.9v1h5z"/>
<path d="M27.4 143.8v5h.8zM27.4 143.8h.8v5z"/>
<path d="M462.7 143.8v5h.8zM462.7 143.8h.8v5z"/>
</g>
<!-- layer: 0 -->
<path d="M69.7 88.3h-2.4v3.5M141.4 88.3h-2.4v3.5M142.2 137.8v3.7h2.4M149.3 122.8h6.9M144.6 152.2h-2.4v3.6M44.4 176.4h6.9M124.2 164h-6.9M182.3 176.4h6.9" fill="none" stroke="#000" stroke-width="1.4"/>
<path d="M13.9 35.5h463.2v152h-463.2zM11.8 206.5h502.5v187.6h-502.5z" fill="none" stroke="#ff7f00" stroke-width=".35"/>
<!-- layer: A-AREA-PATT -->
<g fill="none" stroke="#000" stroke-width=".35">
<path d="M246.1 77.7h8M270.3 77.7h8M355.1 74.8h16.2M392 78.4h16.2M296.9 92.4v5.5M296.9 114.1v5.5M390.1 118.3h14.3M421 118.3h14.3M355.1 143h16.2M20.8 236.9h30.5M70.6 236.9h30.4M293.3 222.2h10.4"/>
<path d="M323.2 222.2h10.3M383.3 247.3h10.4M413.2 247.3h10.3M140 272v15.5M140 306.8v15.4M380.8 327.5h45.5M448.1 327.5h45.4M293.3 384.9h10.4M323.2 384.9h10.3"/>
</g>
<g fill="#fff" stroke="#fff" stroke-width=".35">
<path d="M394.5 75.6v5.5l11.2-5.5zM394.5 81.1l11.2-5.5v5.5z"/>
<path d="M256.8 75v5.5l10.8-5.5zM256.8 80.5l10.8-5.5v5.5z"/>
<path d="M357.6 72.1v5.5l11.2-5.5zM357.6 77.6l11.2-5.5v5.5z"/>
<path d="M407.1 115.5v5.5l11.2-5.5zM407.1 121l11.2-5.5v5.5z"/>
<path d="M137.3 290.2v13.9h5.5zM137.3 290.2h5.5v13.9z"/>
<path d="M294.2 100.6v10.8h5.5zM294.2 100.6h5.5v10.8z"/>
<path d="M357.6 140.3v5.4l11.2-5.4zM357.6 145.7l11.2-5.4v5.4z"/>
<path d="M396.4 244.6v5.5l14.1-5.5zM396.4 250.1l14.1-5.5v5.5z"/>
<path d="M54 234.2v5.5l13.9-5.5zM54 239.7l13.9-5.5v5.5z"/>
<path d="M306.4 219.4v5.5l14.1-5.5zM306.4 224.9l14.1-5.5v5.5z"/>
<path d="M306.4 382.1v5.5l14.1-5.5zM306.4 387.6l14.1-5.5v5.5z"/>
<path d="M429 324.8v5.5l16.4-5.5zM429 330.3l16.4-5.5v5.5z"/>
</g>
<!-- layer: 0 -->
<g fill="#000" stroke="#000" stroke-width=".35">
<path d="M247.8 75.7l-3.2 4 3.6-3.6zM247.8 75.7l-3.2 4-.4-.4z"/>
<path d="M276.2 79.3l.4 .4 3.2-4zM279.8 75.7l.4 .4-3.6 3.6z"/>
<path d="M356.8 72.8l-3.2 4 3.6-3.6zM353.2 76.4l3.6-3.6-3.2 4z"/>
<path d="M369.2 76.4l.4 .4 3.2-4zM372.8 72.8l.4 .4-3.6 3.6z"/>
<path d="M393.7 76.4l-3.2 4 3.6-3.6zM390.1 80l3.6-3.6-3.2 4z"/>
<path d="M406.1 80l.4 .4 3.2-4zM409.7 76.4l.4 .4-3.6 3.6z"/>
<path d="M294.9 94.4l4 3.2-3.6-3.6zM294.9 94.4l4 3.2-.4 .4z"/>
<path d="M294.9 114.4l3.6 3.6 .4-.4zM294.9 114.4l.4-.4 3.6 3.6z"/>
<path d="M391.8 116.3l-3.2 3.9 3.6-3.6zM391.8 116.3l-3.2 3.9-.4-.3z"/>
<path d="M433.2 119.9l.4 .3 3.2-3.9zM436.8 116.3l.4 .3-3.6 3.6z"/>
<path d="M356.8 141l-3.2 4 3.6-3.6zM353.2 144.6l3.6-3.6-3.2 4z"/>
<path d="M369.2 144.6l.4 .4 3.2-4zM372.8 141l.4 .4-3.6 3.6z"/>
<path d="M22.5 235l-3.2 3.9 3.6-3.6zM22.5 235l-3.2 3.9-.4-.3z"/>
<path d="M98.9 238.6l.4 .3 3.2-3.9zM102.5 235l.4 .3-3.6 3.6z"/>
<path d="M295 220.2l-3.2 4 3.6-3.6zM295 220.2l-3.2 4-.4-.4z"/>
<path d="M331.4 223.8l.4 .4 3.2-4zM335 220.2l.4 .4-3.6 3.6z"/>
<path d="M385 245.3l-3.2 4 3.6-3.6zM385 245.3l-3.2 4-.4-.3z"/>
<path d="M425 245.3l-3.6 3.7 .4 .3zM425 245.3l.4 .4-3.6 3.6z"/>
<path d="M138.1 270.5l3.6 3.6 .3-.3zM138.1 270.5l.3-.3 3.6 3.6z"/>
<path d="M138.4 320.1l-.3 .4 3.9 3.2zM138.1 320.5l3.9 3.2-.3 .4z"/>
<path d="M382.5 325.6l-3.2 3.9 3.6-3.6zM382.5 325.6l-3.2 3.9-.4-.3z"/>
<path d="M491.4 329.2l.4 .3 3.2-3.9zM495 325.6l.4 .3-3.6 3.6z"/>
<path d="M295 382.9l-3.2 4 3.6-3.6zM295 382.9l-3.2 4-.4-.4z"/>
<path d="M335 382.9l-3.6 3.6 .4 .4zM335 382.9l.4 .4-3.6 3.6z"/>
</g>
<text font-size="14" x="265.2" y="359.4">B</text>
<g font-size="11.8">
<text x="488.6" y="153.1">Pianta Piano Terra</text>
<text x="488.5" y="166.6">Scala 1:50</text>
<text x="525" y="339.8">Pianta Piano</text>
<text x="524.4" y="353.1">Terra</text>
<text x="525" y="366.7">Scala 1:20</text>
</g>
<g font-size="8.8">
<text x="386.2" y="317.1">COCINA</text>
<text x="195.2" y="328.6">BAÑO</text>
<text x="266.2" y="332.9">LAVANDERIA</text>
<text x="85.3" y="344.2">RECAMARA 3</text>
<text x="417.7" y="390.4">COMEDOR</text>
<text x="70.6" y="399.8">AMPLIACION</text>
</g>
<g font-size="8.4">
<text x="68.7" y="45.4">1`</text>
<text x="132.6" y="45.4">2`</text>
</g>
<g font-size="5.6">
<text x="139" y="130.9">B</text>
<text x="344" y="130.9">B</text>
<text x="21.9" y="148.3">3</text>
<text x="465.9" y="148.3">3`</text>
</g>
<g font-size="5.2">
<text x="50.9" y="44.5">1</text>
<text x="115.4" y="44.5">2</text>
<text x="179.3" y="44.5">3</text>
<text x="243.5" y="44.5">4</text>
<text x="307.3" y="44.5">5</text>
<text x="371.3" y="44.5">6</text>
<text x="435.3" y="44.5">7</text>
<text x="23.8" y="95">C</text>
<text x="458.8" y="95">C</text>
</g>
<g font-size="5">
<text x="358.3" y="76.6">0.80</text>
<text x="257.1" y="79.5">1.60</text>
<text x="395.2" y="80.1">0.02</text>
<text x="298.7" y="111.1" transform="rotate(-90 298.7 111.1)">1.00</text>
<text x="407.8" y="120">2.25</text>
<text x="358.3" y="144.8">0.80</text>
<text x="307.2" y="223.9">40.00</text>
<text x="54.6" y="238.7">80.00</text>
<text x="397.2" y="249.1">40.00</text>
<text x="141.8" y="303.4" transform="rotate(-90 141.8 303.4)">50.00</text>
<text x="429.3" y="329.3">112.50</text>
<text x="307.2" y="386.6">40.00</text>
</g>
<g font-size="3.5">
<text x="82.5" y="114.1">COCINA</text>
<text x="120.9" y="116.1">LAVANDERIA</text>
<text x="316" y="118.7">BAÑO</text>
<text x="392.4" y="114.1">COCINA</text>
<text x="163.2" y="123.1">BAÑO</text>
<text x="272.1" y="124.9">RECAMARA 3</text>
<text x="344.4" y="120.4">LAVANDERIA</text>
<text x="72.8" y="143.4">COMEDOR</text>
<text x="405" y="143.4">COMEDOR</text>
<text x="266.2" y="147.1">AMPLIACION</text>
<text x="194.3" y="165.5">AREA DE FUTURA</text>
<text x="198.2" y="169.7">AMPLIACION</text>
<text x="78.7" y="183.9">SALA</text>
<text x="272.1" y="185.3">RECAMARA 2</text>
<text x="331.2" y="185.3">RECAMARA 1</text>
<text x="397.4" y="183.9">SALA</text>
<text x="139.9" y="187.8">RECAMARA</text>
</g>
<g font-size="2.8">
<text x="69.6" y="89.3">1</text>
<text x="141.5" y="89.3">7</text>
<text x="156.3" y="123.8">2</text>
<text x="144.7" y="142.5">2</text>
<text x="94.3" y="154.3">± 0.00</text>
<text x="94.3" y="152.1">N.P.T.</text>
<text x="144.7" y="153.2">2</text>
<text x="124.3" y="165">2</text>
<text x="43.2" y="177.4">1</text>
<text x="189.1" y="177.4">1</text>
</g>
</svg>
